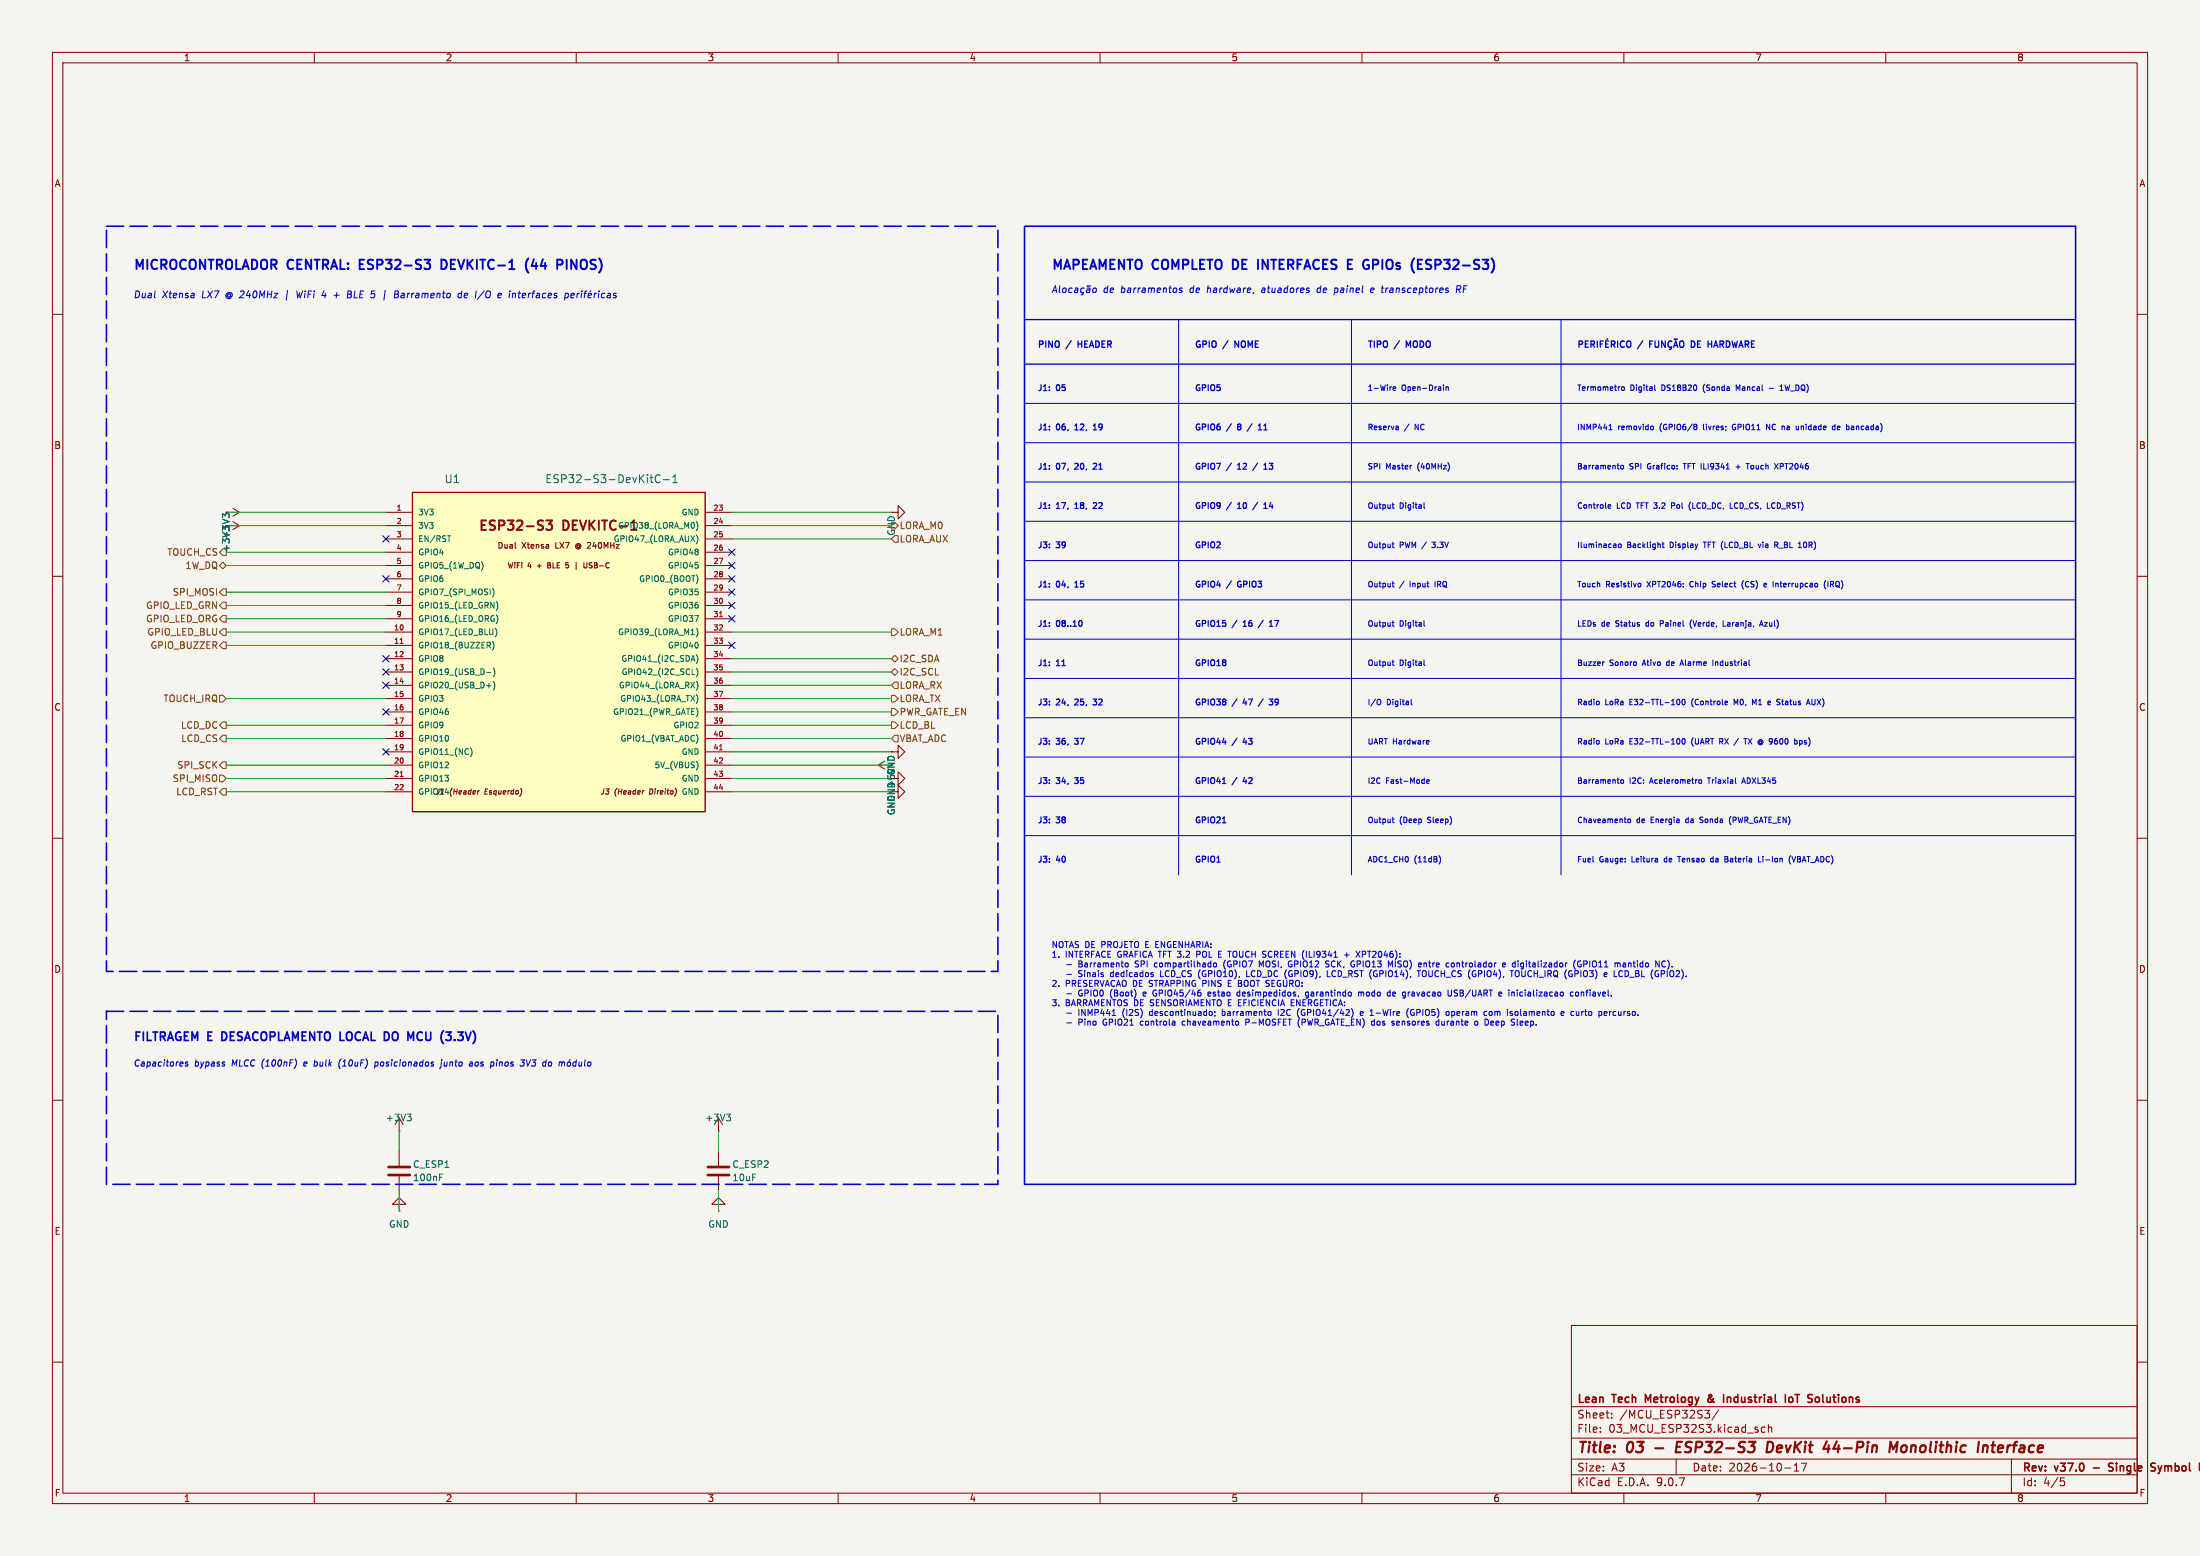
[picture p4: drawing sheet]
<svg xmlns="http://www.w3.org/2000/svg" width="420mm" height="297mm" viewBox="0 0 420 297" stroke-linecap="round" stroke-linejoin="round" font-family="sans-serif">
<path d="M0 0h420v297h-420z" fill="#f5f4ef" stroke="#f5f4ef" stroke-width=".19"/>
<g fill="none" stroke="#840000" stroke-width=".19">
<path d="M10 10h400v277h-400zM12 12h396v273h-396zM60 10v2M110 10v2M160 10v2M210 10v2M260 10v2M310 10v2M360 10v2M10 60h2M408 60h2M43.2 97.8h.1"/>
<path d="M43.2 97.8h2.5M44.4 97l1.3 .8M45.7 97.8l-1.3 .8M170.2 97.8h1.2v-1.3l1.3 1.3-1.3 1.3v-1.3M170.2 97.8h.1M10 110h2M408 110h2M10 160h2M167.6 146.1l1.3 .7M167.6 146.1h2.6M168.9 145.3l-1.3 .8M170.2 148.6h1.2v-1.3l1.3 1.3-1.3 1.3v-1.3"/>
<path d="M170.2 151.1h1.2v-1.2l1.3 1.2-1.3 1.3v-1.3M170.2 143.5h1.2v-1.3l1.3 1.3-1.3 1.3v-1.3M170.2 143.5h.1M408 160h2M10 210h2M76.2 215.9h.1M76.2 213.4v2.5M76.2 219.7v2.8M137.2 215.9h.1M137.2 213.4v2.5M137.2 219.7v2.8M408 210h2"/>
<path d="M76.2 229.9h1.3l-1.3-1.3-1.3 1.3h1.3v1.2M76.2 231.1h.1M76.2 224.5v2.8M137.2 229.9h1.2l-1.2-1.3-1.3 1.3h1.3v1.2M137.2 231.1h.1M137.2 224.5v2.8M300 253h108v32h-108zM10 260h2M300 278.5h108M300 274.5h108M300 268.5h108M305.5 273.2v.2"/>
<path d="M305.5 272.5v.1M307.7 270.5v.2M307.7 269.8v.1M320 278.5v3M325.4 269.2h1l-.5 .6M326.1 269.8l.3 .2v.4l-.3 .3M328.1 269.1l-1.3 1.9M336.9 272.5l-.4-.1-.3 .3 .2 .6h.5M337.6 272.5l.2-.1 .4 .1v.9M337.6 271.9v1.5M342.5 279.7l.4-.4v1.5M343.9 279.3h1l-.7 1.5"/>
<path d="M384 278.5v6.5M408 260h2M60 285v2M110 285v2M160 285v2M210 285v2M260 285v2M300 281.5h108M310 285v2M340.7 280.2h1.2M342.5 280.8h.9M360 285v2"/>
<path d="M393.4 282.1h.7M393.5 282.7h.4l.3 .2-.2 .6-.5 .1"/>
</g>
<path d="M314.6 267.3l-.5-1.1v1.5M326.7 266.3h-.4v.2l.5 .9M326.7 266.6l-.5 .4a.41 .41 0 0 0-.1 .5 .41 .41 0 0 0 .6 .1M329.8 266.7v1M330.3 266.8l-.3-.1-.2 .1M341.6 266.8l.4-.1 .3 .3v.4l-.3 .3-.4-.1-.1-.2zM347 266.7l.3 .3v.4l-.3 .3M403.4 279.4l-.6-.1-.3 .3 .2 .3 .6 .2M410.8 279.9l.5 .2 .2 .4-.3 .3-.6-.1M410.8 279.4h.7M402.5 280.7h.8" fill="none" stroke="#840000" stroke-width=".3"/>
<path d="M316 276.4h1.5M320 276.2h.7M321.1 275.2h-.9l-.3 2h1M337.5 275.2a.96 .96 0 0 1 1 .6 .96 .96 0 0 1-.3 1.1l-.5 .3h-.5zM350.6 275.1l-.6 1.4h1.2M360.7 277.2l.2-2 .5 1.4 .9-1.4-.3 2M363.1 276.1a.52 .52 0 0 1 .5-.2 .52 .52 0 0 1 .4 .4v.5a.55 .55 0 0 1-.6 .4 .55 .55 0 0 1-.5-.4zM380.2 275.9h.7M380.5 275.2l-.2 1.7 .1 .2 .4 .1M381.8 275.9l-.3 .3-.1 .7 .2 .3M382.4 276.3l-1 .2" fill="none" stroke="#840000" stroke-width=".4"/>
<path d="M43 98.5l-.5-.5v.8M43 98.3l.2-.3h.3l.3 .3M77.7 212.7h.8l-.4 .5M78.3 213.2l.2 .2v.3l-.2 .2M138.7 212.7h.8l-.5 .5M139.2 213.2l.3 .2v.3l-.3 .2M83.9 224.7h.5M83.9 224.1h.6" fill="none" stroke="#006464" stroke-width=".19"/>
<path d="M74.2 222.8h4M74.2 224.3h4M135.1 222.8h4.1M135.1 224.3h4.1" fill="none" stroke="#840000" stroke-width=".51"/>
<path d="M78.7 94h55.9v60.9h-55.9z" fill="#ffffc2"/>
<path d="M78.7 94h55.9v60.9h-55.9z" fill="none" stroke="#840000" stroke-width=".25"/>
<path d="M103.4 99.3l.3 .1M104.3 99.3h1.1l-.6 .7 .5 .2v.8l-.2 .1h-.6l-.2-.1M103.6 100.5v.5" fill="none" stroke="#840000" stroke-width=".36"/>
<g fill="none" stroke="#840000" stroke-width=".19">
<path d="M43.2 97.8h.1M44.4 99.6l1.3 .7M73.7 97.8h5M134.6 97.8h5.1M43.2 100.3h2.5M45.7 100.3l-1.3 .8M73.7 100.3h5M73.7 102.9h5M73.7 105.4h5M73.7 108h5M73.7 110.5h5M73.7 113h5"/>
<path d="M73.7 115.6h5M73.7 118.1h5M98.4 104.6h.1M104.6 107.9h.3M104.9 107.4h-.3v1h.3M108 108.3l.4 .1M108.5 107.4h-.5v.5l.4-.1M110 107.3v1.4M110 103.9a.51 .51 0 0 0 0 .7M111.5 107.4v.8l.2 .2 .3-.2v-.8M134.6 100.3h5.1M134.6 102.9h5.1"/>
<path d="M134.6 105.4h5.1M134.6 108h5.1M134.6 110.5h5.1M134.6 113h5.1M134.6 115.6h5.1M134.6 118.1h5.1M73.7 120.7h5M73.7 123.2h5M73.7 125.7h5M73.7 128.3h5M73.7 130.8h5M73.7 133.4h5"/>
<path d="M73.7 135.9h5M73.7 138.4h5M134.6 120.7h5.1M134.6 123.2h5.1M134.6 125.7h5.1M134.6 128.3h5.1M134.6 130.8h5.1M134.6 133.4h5.1M134.6 135.9h5.1M134.6 138.4h5.1M73.7 141h5M73.7 143.5h5"/>
<path d="M73.7 146.1h5M73.7 148.6h5M73.7 151.1h5M122.9 150.9h.1M129.1 150.7v.6M134.6 141h5.1M134.6 143.5h5.1M134.6 146.1h5.1M134.6 148.6h5.1M134.6 151.1h5.1M170.2 143.5h.1"/>
</g>
<g fill="none" stroke="#006464" stroke-width=".19">
<path d="M43 98.5l-.5-.5v.8M43 98.3l.2-.3h.3l.3 .3M124.1 91.1h.6M124.3 90.6v1.3l.4 .2M126 90.8a.6 .6 0 0 0-.7 0 .6 .6 0 0 0-.2 .7 .56 .56 0 0 0 .3 .6 .56 .56 0 0 0 .6-.1M126.7 91.6h1.1M128.4 92.1h.9M128.4 91.1l.5-.5v1.5M132.9 99.6a1.26 1.26 0 0 1 0 1.6M85.4 102.3h.6M92.2 107.7v.7M94 112.3a1.26 1.26 0 0 1 0 1.6"/>
<path d="M94.5 119.9a1.26 1.26 0 0 1 0 1.7M94.8 114.9a1.29 1.29 0 0 1 0 1.5M94.9 117.6l.1 .5-.1 .7M132.9 119.9a1.26 1.26 0 0 1 0 1.7M133 102.2a1.29 1.29 0 0 1 0 1.5M133.2 110.2v.7M92.9 128.4h.8M92.9 130.9h.8M94 122.4a1.26 1.26 0 0 1 0 1.7M94.2 127.5a1.26 1.26 0 0 1 0 1.7M94.2 130.1a1.26 1.26 0 0 1 0 1.6M132.1 128.8h.6"/>
<path d="M132.9 125a1.26 1.26 0 0 1 0 1.6M132.9 127.5a1.26 1.26 0 0 1 0 1.7M133 130.1a1.29 1.29 0 0 1 0 1.6M133.1 132.8l.1 .5-.1 .8M89.8 142.8a1.26 1.26 0 0 1 0 1.6M133.1 145.6l.1 .4-.1 .7"/>
</g>
<path d="M137.4 117.7h.5M76.4 122.8h.6M76.4 148.2h.6M137.4 143.1h.5" fill="none" stroke="#a90000" stroke-width=".19"/>
<g fill="none" stroke="#725600" stroke-width=".19">
<path d="M41.9 108l.6-.7 .7 .7-.7 .6zM41.9 118.1l.6-.6h.7v1.2h-.7zM41.9 105.4l.6-.6h.7v1.2h-.7zM42.5 112.4h.7v1.3h-.7l-.6-.7zM42.5 114.9h.7v1.3h-.7l-.6-.6zM170.8 102.2h.6v1.3h-.6l-.6-.6zM41.9 123.2l.6-.6h.7v1.2h-.7zM41.9 132.7h.6l.7 .7-.7 .6h-.6zM42.5 120h.7v1.3h-.7l-.6-.6zM42.5 137.8h.7v1.3h-.7l-.6-.7zM170.2 125.7l.6-.6 .6 .6-.6 .7zM170.2 128.3l.6-.7 .6 .7-.6 .6z"/>
<path d="M170.2 137.8h.6l.6 .6-.6 .7h-.6zM170.2 135.3h.6l.6 .6-.6 .6h-.6zM170.2 132.7h.6l.6 .7-.6 .6h-.6zM170.2 120h.6l.6 .7-.6 .6h-.6zM170.8 130.2h.6v1.2h-.6l-.6-.6zM41.9 148h.6l.7 .6-.7 .6h-.6zM41.9 151.1l.6-.6h.7v1.3h-.7zM41.9 146.1l.6-.7h.7v1.3h-.7zM41.9 141l.6-.7h.7v1.3h-.7zM170.8 140.3h.6v1.3h-.6l-.6-.6z"/>
</g>
<g fill="none" stroke="#0000c2" stroke-width=".19">
<path d="M56.7 55.5l.1 1.3 .4-.9M63.7 56.3h1M64.3 55.9l-.1 .9M66.4 56.2h.4M66.5 55.5h.4l.2 .3-.3 .4 .2 .1 .1 .3-.3 .2h-.5zM76 56.2l.1 .2-.1 .3M76 55.6l.1 .3-.2 .2M76.7 56.3l-.2 .2 .1 .3h.4M76.8 56h-.1M88.1 56h-.3l-.3 .2v.6h.5M88.2 55.5l-.2 1.3M89.2 56h-.5l-.1 .7 .2 .1h.3"/>
<path d="M89.3 56.3l-.7 .1M92.5 55.5l-1.4 1.7M108.4 56l.1 .2-.1 .5M109 56.4l.6-.1v-.3h-.5l-.1 .7 .1 .1h.4M110.2 56l-.1 .8M110.6 56l-.4 .2M111 56l-.1 .8M111.1 55.5v.2M111.5 56h.5M112 55.5l-.3 .2-.2 1.1M112.3 56.4l.6-.1v-.3h-.5l-.2 .7 .2 .1h.4M112.8 55.5l-.2 .2"/>
<path d="M113.5 56l-.1 .8M113.9 56l-.4 .2M114.3 56l-.1 .8M114.4 55.5l-.1 .2M115.5 56h-.4l-.3 .2 .1 .6h.5M116 56h.5v.8M116.6 56.3l-.6 .1-.1 .3 .2 .1h.4M117.6 56h-.3l-.2 .2 .5 .3v.3h-.5M200.9 55.8l.6-1.3 .2 1.3M201 55.5h.7M202.3 54.5l-.1 1.2 .2 .1M203 55.1l.2-.1 .3 .1v.5l-.1 .2h-.4l-.1-.1z"/>
<path d="M204.7 55h-.4l-.3 .2 .1 .6h.5M205.2 55h.5v.8M205.8 55.3l-.6 .1-.1 .3 .2 .1h.4M206.6 55.9l.2 .2-.4 .2M207 55h-.4l-.3 .2 .1 .6h.5M207.5 55h.5v.8M208.1 55.3l-.6 .1-.1 .3 .2 .1h.4M208.2 54.5l-.7 .2M208.7 55.1l.2-.1 .4 .1v.5l-.2 .2h-.3l-.2-.1zM214.2 55h.3l.3 .2-.2 .6h-.5M214.2 54.5l-.1 1.3M215.3 55h.5v.8"/>
<path d="M215.9 55.3l-.6 .1-.1 .3 .2 .1h.4M216.5 55l-.1 .8M216.9 55l-.4 .2M217.3 55l-.1 .8M217.7 55l-.4 .2M218.1 55h.5v.8M218.7 55.3l-.6 .1-.1 .3 .1 .1h.5M219.3 55.1l.4-.1 .1 .2M219.3 55l-.1 .8M219.8 55.2l.3-.2h.3l-.1 .8M219.8 55.2v.6M220.9 55.4l.7-.1-.1-.3h-.5l-.1 .7 .2 .1h.3"/>
<path d="M222.1 55.1l.2-.1h.3v.8M222.2 55l-.2 .8M223.1 55h.5M223.4 54.5l-.2 1.2 .3 .1M224.1 55.1l.2-.1 .3 .1v.5l-.1 .2h-.3l-.2-.1zM225.7 55h-.3l-.2 .2 .4 .3v.3h-.5M241.1 55.3l-.3 .4 .2 .1M252 55h-.4l-.1 .2v.5l.4 .1M254.9 55.8h.2M255.2 55h-.4M261.7 55.4l.6-.1v-.3h-.5l-.2 .7 .2 .1h.4M278.1 55.2h.6l.2-.2-.1-.3-.6-.2-.2 1.3"/>
<path d="M278.4 55.2l.4 .6M195.6 77h200.6M225 61v106M258 61v106M266 74.2l.5-.1-.1-.2-.3-.1-.1 .2v.5h.4M275.6 73.5v.1M276.1 73.9h.4v.6M276.1 73.8v.7M298 61v106M309.6 73.9l.2-.1 .3 .1-.1 .6-.4-.1zM315.9 73.5v.9l.2 .1M331.8 74.2l-.3-.7v1"/>
<path d="M337.8 74.1h.8M339.8 74.5h.6M339.8 73.8l.3-.3v1M195.6 92h200.6M195.6 84.5h200.6M195.6 99.5h200.6M265.8 96.3h.4M265.9 96v.9l.3 .1M266.9 81.4l.1 .6M267 82h-.1M267 81.6h-.1M271.9 96v.9l.1 .1"/>
<path d="M307 96.7l.5-.1v-.2l-.3-.1-.2 .2 .1 .5h.4M307.2 82h.6M307.3 81.2l.2-.2v1M308.7 88.8h.4M309 89.5h.1M309.5 88.9l.3-.1 .2 .2v.3l-.2 .2-.4-.2zM315.3 81.3l.4 .2-.1 .4-.3 .1M319.1 96.5h.4M319.5 96h-.4v1M320.2 89.4v.1M320.2 88.9v.1M321.3 88.5h.6"/>
<path d="M322.8 95.8a1.2 1.2 0 0 0 0 1.6M323.6 81l.4 .2-.2 .2M323.6 81.4h.2M323.8 81.4l.2 .4-.4 .2M330.3 97h.5M331.1 81a.57 .57 0 0 0-.4 .5 .57 .57 0 0 0 .4 .5M331.4 89.1h.8M331.8 88.7v.8M333.4 88.5h.6M333.7 88.5v1M337.3 82v-1l.6 1M338.4 96l-.2 .4 .2 .6"/>
<path d="M338.8 88.5l.7 1M339.5 88.5l-.7 1M343.9 81.3v.7M343.9 81.4h.1M349.9 82h.4M349.9 81.4h.4M350.3 81v1M351.1 81.3l-.3 .2v.5h.3M351.3 81.6l-.5 .1M353.6 81.3l.3 .1v.6M353.9 82h-.3M353.9 81.6h-.3"/>
<path d="M195.6 107h200.6M195.6 114.5h200.6M265.8 103.8h.4M265.8 111.3h.4M265.8 118.8h.4M265.9 103.5v.9l.3 .1M265.9 111v.9l.3 .1M265.9 118.5v.9l.3 .1M271.9 118.5v.9l.1 .1M273.4 103.5h.6M273.4 104.4v.1M274 111v1"/>
<path d="M309 103.9l.2-.1 .3 .1-.1 .6-.4-.1zM312.9 111.3l.4 .2-.1 .4-.3 .1M317 119h.4M317.3 103.8h.4M317.4 118.5h-.4v1M317.5 103.5v.9l.2 .1M323 118.3a1.2 1.2 0 0 0 0 1.6M325.2 103.5h.6M326.9 112h.4M327.3 111h-.2l-.2 .2 .1 .2 .3 .1M329 118.5v1h.5M332.9 110.8a1.2 1.2 0 0 0 0 1.6"/>
<path d="M335.7 103.8l.2 .7 .3-.7M335.9 119.5l.4-1 .3 1M336 119.2h.5M336.8 111.4l.3-.1 .2 .3-.5 .1M336.8 112h.4M336.9 118.8h.5l-.5 .7h.5M338.5 111v1M338.8 103.5h.4l.2 .2-.1 .3h-.5M339.1 104l.3 .5M339.2 111.3l.3 .2v.5M344.4 103.6l-.1 .3 .1 .5M348.6 110.8a1.2 1.2 0 0 0 0 1.6"/>
<path d="M349 111v1M349.5 111.5h.4M349.9 111h-.4v1M195.6 129.5h200.6M195.6 137h200.6M195.6 122h200.6M263.4 133.5l.2 .3v.6l-.2 .1M265.8 126.3h.4M265.9 126v.9l.3 .1M269.4 133.5v.9l.2 .1M271.9 126v.9l.1 .1M305.3 133.9v.5"/>
<path d="M306.3 126.3l-.2 .1M320.4 133.5a.56 .56 0 0 1 .3 .5 .56 .56 0 0 1-.3 .5M320.8 126.7h.5M321.1 126l-.4 1M321.3 133.5h.1a.56 .56 0 0 1 .3 .5 .56 .56 0 0 1-.3 .5 .7 .7 0 0 1-.1-1zM327 126v1M327.5 126.3v.7M327.6 126.4h-.1M331.4 134.2l-.3-.7v1M335.3 133.5l-.4 .7-.3-.7v1M337.7 133.8l.3 .1v.2l-.5 .1M338 134.5h-.3"/>
<path d="M339.3 133.5h.5M340.1 133.8h.4M345 134.2h.5M345.2 133.5l.4 1M345.9 133.5v.8l.4 .2M195.6 152h200.6M195.6 159.5h200.6M195.6 144.5h200.6M265.8 156.3h.4M265.9 156v.9l.3 .1M272.4 149.2l.5-.1-.1-.2-.3-.1-.1 .2v.5h.4M272.7 141.3l.1 .3-.5 .1"/>
<path d="M272.8 142h-.1M305.3 141.4v.5M308.7 148.8h.4M309 149.5h.1M309.5 148.9l.3-.1 .2 .2v.3l-.2 .2-.4-.2zM310.8 156.4l.2-.1 .3 .1-.1 .6-.4-.1zM320.4 141a.56 .56 0 0 1 .3 .5 .56 .56 0 0 1-.3 .5M321.3 141h.1a.56 .56 0 0 1 .3 .5 .56 .56 0 0 1-.3 .5 .7 .7 0 0 1-.1-1zM324.4 148.9l.3-.1 .2 .2-.1 .5-.4-.1M324.5 157h.4M325 156h-.3l-.2 .2 .1 .2 .3 .1M326 148.5h.6"/>
<path d="M328.3 141h.4M328.3 141.5h.4M328.6 141.5l.3 .5M330.5 155.8a1.2 1.2 0 0 0 0 1.6M331.9 140.9l-.9 1.4M332.6 149.2h.5M332.9 148.5l-.4 1M332.9 141h.6M333.2 141v1M343.6 141.3v1.1M343.6 141.4l.3-.1 .2 .2M344.1 141.8l-.2 .2h-.3"/>
<path d="M274.8 163.4a1.23 1.23 0 0 1 0 1.5M320.3 163.5h.6M327.1 163.9l-.3-.1-.2 .2 .1 .5h.4M329.3 163.5l.5 .1 .1 .2-.2 .2M329.3 164h.4M329.7 164l.2 .2v.2l-.6 .1M335.7 163.5v1h.5M336.6 163.5v.1M336.6 163.8v.7M341.9 163.3a1.2 1.2 0 0 0 0 1.6M342.1 163.5l.4 1 .3-1M205.9 186.4h.2"/>
<path d="M206 183.4v1.2h.4M206 192.7v1.1M206 184h.3M206 195.1h.4M206 185.3l-.1 .2 .1 .3M206 189.1l-.1 .4 .1 .5M206.4 194.5h-.4v1.2M210.8 194.6a.65 .65 0 0 0 .1 1.1M212.1 189.1a1.34 1.34 0 0 0 .2 1.5M212.4 185.7h-.2l-.2 .2v.4l.4 .1M214.5 192.8a1.34 1.34 0 0 0 .2 1.5M215.3 183.9v.6"/>
<path d="M216.7 184.5l.4 .1M216.8 183.5v.4l.3 .1M217.8 195l-.1 .6h.5M218.8 189.5l-.2-.1-.4 .1 .1 .6h.4M218.8 189.6l-.6 .1M220 193.1h-.3l-.3 .2 .1 .5h.5M220.5 184.5h.4M220.5 183.9h.4M220.6 189.6h.2v.4l-.2 .1M221.6 185.3v1.1h.5M226.2 195l-.3-.1-.2 .2 .1 .5h.4M228.5 181.6v1.1"/>
<path d="M228.5 182.2h.4M229.6 185.5v.6M229.6 187.1v1.2M229.6 187.7h.5M230.6 189.7l.6-.1-.1-.2h-.3l-.2 .1 .1 .6h.4M231.6 190.1h.1M231.6 189.4v.3M231.9 183.8l.3 .2v.5l-.3 .1M231.9 193.1v.1M232 193.8l-.1 .2M232.6 182.1h.4M232.6 182.7h.6"/>
<path d="M232.6 181.6h.6M233.3 193.1h.4l.2 .2-.1 .5h-.5M233.3 192.7v1.1M233.7 183.7v.8l.2 .5M234.4 183.7v.6M234.5 187.7h.4M234.5 187.1v1.2h.5M236.4 189.4h.3M236.7 190.1h-.3M236.7 189v1.1M237.6 189.4l-.4 .1v.6h.4M237.7 189.6l-.5 .1"/>
<path d="M237.8 194.5v1.2M238 185.3v1.1h.5M238.4 194.6v.5h-.6M238.9 185.5v.4l.2 .5M240.4 183.4l.4 .8 .4-.8v1.2M244 192.7v1.1M245.1 193.2l-.6 .6h.7M246.5 191.4h.4M246.5 192h.5M247.1 183.4v1.2M247.1 184h.5M248.1 196.1h.1"/>
<path d="M248.4 193.3l.2 .5h.5M248.5 192.8l-.1 .4M248.9 193.3h.2M249 194.5h-.4v1.2M249.1 195.1h-.5M249.8 189.4h-.4l-.2 .2 .1 .5h.5M249.8 189.4v.9l-.2 .2h-.3M250.3 189.4h.5M250.7 189.7h-.3l-.1 .2v.2h.4M253.4 186.4h.5M254.2 183.7v.6l.3 .3M254.6 185.3a.57 .57 0 0 0-.3 .6 .57 .57 0 0 0 .6 .5"/>
<path d="M256.7 182.3h.8M257.1 181.8v.9M258.9 181.6l.7 1.1M259.4 189.5l.3-.1 .1 .1M259.4 189.4v.7M259.6 184h-.5M259.6 181.6l-.7 1.1M259.7 193.4l.5-.1v-.2h-.4l-.1 .1v.6h.5M259.8 189.5l.2-.1h.3v.7M259.8 189.5v.6M260.6 182.1l-.5 .1M260.6 181.6h-.5v1.1"/>
<path d="M261.1 189.4l-.3 .2v.3l.3 .2M261.8 192.8l.1-.1v1.1M262.7 193.4h.9M263.1 194.9l.3 .1M263.4 195.6l-.3 .1M265.9 190.1h.5M265.9 189.4h.4l.1 .2-.5 .1M266.4 183.4v1.2M266.8 194.9l.3 .1 .1 .2-.6 .1M266.9 184.5l.1 .1M266.9 183.9h.1M267.1 195.6l-.3 .1"/>
<path d="M269.5 190l.2 .1h.2M269.5 189.4h.5M269.9 192.7a.52 .52 0 0 0-.6 .6 .52 .52 0 0 0 .7 .4v-.4h-.2M269.9 189.7h-.2l-.2 .2M271.5 185.7v.3a.38 .38 0 0 0 .4 .4 .38 .38 0 0 0 .4-.4v-.3M272.7 183.8h.5M272.9 183.4v1l.1 .2M274.7 194.5v1.2M275.2 194.9l.1 .7h.4M275.7 194.9v.8M276.4 189v.9M277.1 189v.9"/>
<path d="M277.3 193.1h.3l.1 .2-.1 .4-.3 .1M277.5 183.9l.1 .1-.1 .5M278.1 183.8v.8M278.2 193.1v.7M278.2 189h-.4l-.2 .2 .1 .3 .5 .2v.3l-.6 .1M278.5 183.8l-.4 .1M278.7 193.3l-.6 .1M278.7 189.5h.4M279.1 189h-.4v1.1h.5M283.5 194.5v1.2h.3M284.5 193.1l.4 .2-.1 .4-.3 .1M285.4 193.1v.7"/>
<path d="M285.7 193.1l-.3 .1M286 194.9l-.4 .2v.5l.4 .1M286.1 195.2l-.5 .1M287.8 192.7h-.1M287.8 192.7h.1M287.8 192.7v.1M288.1 189v.1M288.1 189.4v.7M288.6 189.4v.7M288.8 189.4l-.2 .1M289.3 183.9l-.4-.1-.2 .2 .1 .5h.5M289.3 183.4v1.2"/>
<path d="M289.6 193.1l.2 .2v.3l-.2 .2M289.6 189h.1M289.6 189v.1M289.8 183.4l-.1 .1M289.8 183.4l.1 .1M289.8 183.4v.1M289.9 185.3l.1 .7a.39 .39 0 0 1-.5 .4M290.3 192.7v1l.2 .1M290.5 185.3v.9l.2 .2M290.6 189.4h.1M290.6 194.9l.1 .3-.5 .1M290.7 190.1h-.1"/>
<path d="M290.7 195.6l-.1 .1M291.4 183.4v.1M291.4 183.8v.8M300.4 193.1h-.3l-.2 .2 .1 .5h.4M300.9 189.4h.2l.3 .2v.3l-.3 .2-.3-.2zM301.8 183.5a.52 .52 0 0 0-.7 .5 .52 .52 0 0 0 .8 .5v-.4h-.3M301.9 189.4v.7M301.9 189.5l.4-.1v.7M302.3 184h.6v-.5l-.6-.1v1.2M302.5 193.1h.4M302.7 192.7v1l.2 .1M302.7 189.4h.5"/>
<path d="M307.6 193.1h-.2M308.1 186.4h.6M308.5 193.1h-.4l-.2 .2 .1 .5h.5M309.1 185.5v.6M310.7 185.3h-.5v1.1M310.9 183.9h.4l.1 .7M310.9 183.8v.8M311.1 186.5h.9M318.3 185.3v1.1M318.3 183.3a1.32 1.32 0 0 1 0 1.7M319.2 184.5v.1M35.9 202.8l-.3-.1-.2 .2 .4 .3v.2h-.5"/>
<path d="M58.1 202.8l-.1 .5 .1 .2M58.6 203l-.6 .1M60 203.4l.3 .1M60.1 202.3l-.1 1.2M60.4 202.7l-.4 .1M65.2 202.1a1.41 1.41 0 0 0-.3 1.9M71.6 202.8l.4-.1 .2 .1M71.7 202.7l-.2 1.2M72.2 203.3l-.3 .2-.3-.1M84.3 202.7l-.1 1-.3 .2M84.3 202.3v.1M84.9 202.7l-.1 .6 .1 .2"/>
<path d="M89.7 202.8h.5l-.1 .7M90.1 203.4l-.4 .1M90.2 203h-.4M90.7 202.9v.5M94.9 202.4h.1M94.8 202.7l-.1 .8M95 202.4h-.1M99.4 202.3h.8l-.5 .5M100.5 202.3l.3 1.2 .5-1.2M105 202.7l.2 .1 .1 .1v.4l-.3 .2M108.3 202.9l.3-.2 .2 .1 .1 .1-.1 .5h-.5M108.9 202.2l-.2 .2"/>
<path d="M110 202.8l-.3-.1-.3 .2v.5h.5M110 202.3l-.1 1.2M110.6 202.7l-.1 .7h.5M111.1 202.7l-.1 .8M111.7 202.3l-.1 1 .1 .2M112.3 202.8l.2-.1 .3 .1v.5l-.2 .1h-.4z"/>
</g>
<path d="M195.6 69.5h200.6M195.6 61h200.6" fill="none" stroke="#0000c2" stroke-width=".25"/>
<g fill="none" stroke="#009600" stroke-width=".19">
<path d="M43.2 97.8h30.5M139.7 97.8h30.5M43.2 108h30.5M43.2 105.4h30.5M43.2 113h30.5M43.2 115.6h30.5M43.2 118.1h30.5M43.2 100.3h30.5M139.7 100.3h30.5M139.7 102.9h30.5M43.2 138.4h30.5M43.2 120.7h30.5"/>
<path d="M43.2 123.2h30.5M43.2 133.4h30.5M139.7 135.9h30.5M139.7 138.4h30.5M139.7 120.7h30.5M139.7 128.3h30.5M139.7 133.4h30.5M139.7 125.7h30.5M139.7 130.8h30.5M43.2 141h30.5M43.2 146.1h30.5M43.2 148.6h30.5"/>
<path d="M43.2 151.1h30.5M139.7 141h30.5M139.7 143.5h30.5M139.7 146.1h30.5M139.7 148.6h30.5M139.7 151.1h30.5M76.2 215.9v3.8M137.2 215.9v3.8M76.2 227.3v3.8M137.2 227.3v3.8"/>
</g>
<g fill="none" stroke="#000084" stroke-width=".19">
<path d="M73.1 102.3l1.2 1.2M73.1 109.9l1.2 1.2M74.3 102.3l-1.2 1.2M74.3 109.9l-1.2 1.2M139.1 109.9l1.2 1.2M139.1 115l1.2 1.2M139.1 104.8l1.2 1.2M139.1 117.5l1.2 1.2M139.1 112.4l1.2 1.2M139.1 107.3l1.2 1.3M140.3 109.9l-1.2 1.2M140.3 115l-1.2 1.2"/>
<path d="M140.3 104.8l-1.2 1.2M140.3 117.5l-1.2 1.2M140.3 112.4l-1.2 1.2M140.3 107.3l-1.2 1.3M73.1 135.3l1.2 1.2M73.1 130.2l1.2 1.2M73.1 127.7l1.2 1.2M73.1 125.1l1.2 1.2M74.3 135.3l-1.2 1.2M74.3 130.2l-1.2 1.2M74.3 127.7l-1.2 1.2M74.3 125.1l-1.2 1.2"/>
<path d="M139.1 122.6l1.2 1.2M140.3 122.6l-1.2 1.2M73.1 142.9l1.2 1.2M74.3 142.9l-1.2 1.2"/>
</g>
<g fill="none" stroke="#0000c2" stroke-width=".22">
<path d="M205.2 82.1h.6M205.2 97.1h.6M205.2 88.5h.1M205.3 81.2l-.1 .1M205.3 96.2l-.1 .1M205.8 88.9l-.7 .7h.7M208.7 82.1h.6M208.7 81.3l.3-.4v1.2M209.2 88.5h-.5M209.2 96h-.5M209.3 88.9l-.6 .7h.6M209.3 96.4l-.6 .7h.6"/>
<path d="M236.3 89.6h.6M236.3 97.1h.6M236.3 81v.3M236.3 81.5v.4M236.4 88.7l-.1 .1M236.4 96.2l-.1 .1M239 80.9l-.9 1.4M240.1 88.4l-1 1.4M240.1 95.9l-1 1.4M240.2 82.1h.6M240.2 81.3l.3-.4v1.2M241.3 89.6h.6"/>
<path d="M241.3 88.8l.3-.4v1.2M241.3 96.3l.3-.4v1.2M241.3 97.1h.6M205.2 112.1h.6M205.3 111.2l-.1 .1M236.4 111.1l-.1 .3 .1 .5M237.3 119.6h.7M237.4 118.7l-.1 .1M241.2 118.4l-1 1.4M242.3 119.6h.7M242.3 118.8l.4-.4v1.2M205.2 133.5h.1"/>
<path d="M205.8 133.9l-.7 .7h.7M208.7 134.4l.5 .1M208.7 133.4h.6l-.3 .5h.2M237.6 133.4l-.3 .8h.7M241.2 133.4l-1 1.4M242.3 133.4h.7l-.4 .5 .3 .1v.4l-.1 .2-.5-.2M205.1 140.9h.7M205.1 141.9l.2 .2M205.1 148.4h.7M205.1 149.4l.2 .2M233.4 149.6h.6M233.4 157.1h.6"/>
<path d="M237.6 140.9l-.3 .8h.7M237.6 148.4l-.3 .8h.7"/>
</g>
<path d="M42.8 197h-.4v1.6h.4M79.9 197.1l-.3 .6 .1 .5 .2 .3M86.8 198.4v.2" fill="none" stroke="#0000c2" stroke-width=".32"/>
<g fill="none" stroke="#0000c2" stroke-width=".24">
<path d="M205.8 65.7h.7M205.8 65.1v1.2M235.8 66.3v-1.2l.6 1.2M268.9 65.9l-.4-.8v1.2M301.4 65.7h.6l.1-.5-.7-.1v1.2M302.6 65.7h.4M303.2 65.1h-.6v1.2h.6M303.7 65.7h.6l.1-.5-.7-.1v1.2M304 65.7l.4 .6M304.9 65.1v1.2M305.5 65.7h.4M306.1 65.1h-.6v1.2"/>
<path d="M306.5 65.7h.4M306.9 64.6l-.1 .2M307.1 65.1h-.6v1.2h.6M307.6 65.7h.6v-.5l-.6-.1v1.2M307.9 65.7l.4 .6M308.8 65.1v1.2M310.1 65.2a.53 .53 0 0 0-.8 .5 .53 .53 0 0 0 .8 .5M310.6 65.3l.2-.2a.4 .4 0 0 1 .5 .4v.4a.4 .4 0 0 1-.4 .4 .4 .4 0 0 1-.4-.4zM314.9 65.7h.4M315.5 65.1h-.6v1.2M316 65.1v1l.2 .2 .3-.1 .1-.1v-1M317.9 65.1v1.2l-.7-1.2v1.2"/>
<path d="M318.9 66.3l.1 .2v.1l-.3 .1M319.2 65.2a.53 .53 0 0 0-.8 .5 .53 .53 0 0 0 .8 .5M319.5 66.3l.4-1.2 .4 1.2M319.6 65.9h.6M320.2 64.7l-.6 .1M320.7 65.3l.2-.2a.4 .4 0 0 1 .5 .4v.4a.4 .4 0 0 1-.4 .4 .4 .4 0 0 1-.4-.4zM323.4 65.3l-.5-.2v1.2l.5-.2M326.1 65.7h.7M326.8 65.1v1.2M327.2 66.3l.4-1.2 .4 1.2M327.3 65.9h.5M328.4 65.7h.5l.1-.5-.6-.1v1.2"/>
<path d="M328.6 65.7l.4 .6M329.6 65.1a.61 .61 0 0 1 .6 .6 .61 .61 0 0 1-.6 .6zM330.6 65.1l.3 1.2 .3-.9 .2 .9 .3-1.2M332 66.3l.4-1.2 .4 1.2M332.1 65.9h.5M333.2 65.7h.5l.1-.5-.6-.1v1.2M333.4 65.7l.4 .6M334.4 65.7h.4M334.9 65.1h-.5v1.2h.5"/>
</g>
<g fill="none" stroke="#0000c2" stroke-width=".36">
<path d="M81 49.6h1.1l-.6 .6M81.8 50.2l.3 .4v.4l-.3 .4M85.1 49.8l-.4-.2h-.4v1.8h.4l.4-.3M100.9 49.3a2.06 2.06 0 0 0 0 2.7M101.9 49.5l-.4 1.3h1.1M106.4 49.6h.7l.3 .3-.2 .5-.8 .1M108.2 49.6v1.8M235.8 49.6h-.4v1.8h.4M262.1 50.5h.7M262.8 49.6h-.7v1.8M270 49.3l-.1 .1M272.2 51.3l.3 .1"/>
<path d="M272.4 49.6l-.2 .3 .2 .4"/>
</g>
<path d="M20.3 43.2h170.2v142.2h-170.2zM20.3 193h170.2v33.1h-170.2z" fill="none" stroke="#0000c2" stroke-width=".3" stroke-dasharray="3.3 1.2"/>
<path d="M195.6 43.2h200.6v182.9h-200.6z" fill="none" stroke="#0000c2" stroke-width=".3"/>
<g font-size="2.8" fill="#840000">
<text x="301" y="277.9">Title:</text>
<text x="310.6" y="277.9">03</text>
<text x="321.6" y="277.9">ESP32-S3</text>
<text x="339.7" y="277.9">DevKit</text>
<text x="351.4" y="277.9">44-Pin</text>
<text x="364.7" y="277.9">Monolithic</text>
<text x="382.4" y="277.9">Interface</text>
</g>
<g font-size="2.5" fill="#0000c2">
<text x="25.4" y="52">MICROCONTROLADOR CENTRAL: ESP32-S3</text>
<text x="85.8" y="52">DEVKITC-1</text>
<text x="102.6" y="52">(44</text>
<text x="109.3" y="52">PINOS)</text>
<text x="200.7" y="52">MAPEAMENTO COMPLETO</text>
<text x="236.1" y="52">DE</text>
<text x="241.6" y="52">INTERFACES</text>
<text x="259.5" y="52">E</text>
<text x="263.2" y="52">GPIOs</text>
<text x="273.1" y="52">(ESP32-S3)</text>
</g>
<g font-size="2.5" fill="#840000">
<text x="91.1" y="101.8">ESP32-S3</text>
<text x="107.5" y="101.8">DEVKITC-1</text>
</g>
<g font-size="2.2" fill="#0000c2">
<text x="25.4" y="199.1">FILTRAGEM E</text>
<text x="43.1" y="199.1">DESACOPLAMENTO LOCAL DO</text>
<text x="80.5" y="199.1">MCU</text>
<text x="87.4" y="199.1">(3.3V)</text>
</g>
<g font-size="2.1" fill="#006464">
<text x="84.8" y="92.4">U1</text>
<text x="104" y="92.4">ESP32-S3-DevKitC-1</text>
</g>
<g font-size="2.1" fill="#840000">
<text x="301" y="268.2">Lean</text>
<text x="307.9" y="268.2">Tech</text>
<text x="314.8" y="268.2">Metrology</text>
<text x="327.3" y="268.2">&amp;</text>
<text x="330.9" y="268.2">Industrial</text>
<text x="343.3" y="268.2">IoT</text>
<text x="348.2" y="268.2">Solutions</text>
<text x="301" y="273.7">File:</text>
<text x="301" y="271">Sheet:</text>
<text x="307.1" y="273.7">03_MCU_ESP32S3.kicad_sch</text>
<text x="309.2" y="271">/MCU_ESP32S3/</text>
<text x="301" y="281.1">Size:</text>
<text x="307.6" y="281.1">A3</text>
<text x="323" y="281.1">Date:</text>
<text x="330" y="281.1">2026-10-17</text>
<text x="386" y="281.3">Rev:</text>
<text x="392.4" y="281.3">v37.0</text>
<text x="400.3" y="281.3">-</text>
<text x="403.9" y="281.3">Single</text>
<text x="412.5" y="281.3">Symbol</text>
<text x="301" y="283.9">KiCad</text>
<text x="308.7" y="283.9">E.D.A.</text>
<text x="316.3" y="283.9">9.0.7</text>
<text x="386" y="283.9">Id:</text>
<text x="390.1" y="283.9">4/5</text>
</g>
<g font-size="1.8" fill="#840000">
<text x="35" y="11.9">1</text>
<text x="85" y="11.9">2</text>
<text x="135" y="11.9">3</text>
<text x="185" y="11.9">4</text>
<text x="235" y="11.9">5</text>
<text x="285" y="11.9">6</text>
<text x="335" y="11.9">7</text>
<text x="385" y="11.9">8</text>
<text x="10.3" y="35.9">A</text>
<text x="408.3" y="35.9">A</text>
<text x="10.3" y="85.9">B</text>
<text x="408.2" y="85.9">B</text>
<text x="44" y="103" transform="rotate(-90 44 103)">+3V3</text>
<text x="10.3" y="135.9">C</text>
<text x="408.2" y="135.9">C</text>
<text x="10.3" y="185.9">D</text>
<text x="408.2" y="185.9">D</text>
<text x="10.3" y="235.9">E</text>
<text x="408.3" y="235.9">E</text>
<text x="10.3" y="285.9">F</text>
<text x="35" y="286.9">1</text>
<text x="85" y="286.9">2</text>
<text x="135" y="286.9">3</text>
<text x="185" y="286.9">4</text>
<text x="235" y="286.9">5</text>
<text x="285" y="286.9">6</text>
<text x="335" y="286.9">7</text>
<text x="385" y="286.9">8</text>
<text x="408.3" y="285.9">F</text>
</g>
<g font-size="1.8" fill="#0000c2">
<text x="25.4" y="57.1">Dual</text>
<text x="30.9" y="57.1">Xtensa</text>
<text x="38.6" y="57.1">LX7</text>
<text x="43.3" y="57.1">@ 240MHz</text>
<text x="55" y="57.1">|</text>
<text x="57.4" y="57.1">WiFi 4</text>
<text x="67.7" y="57.1">BLE 5</text>
<text x="74.8" y="57.1">|</text>
<text x="77.2" y="57.1">Barramento</text>
<text x="89.6" y="57.1">de</text>
<text x="93.1" y="57.1">I/O</text>
<text x="97.6" y="57.1">e interfaces</text>
<text x="210.6" y="56.1">de</text>
<text x="227.4" y="56.1">de</text>
<text x="230.9" y="56.1">hardware,</text>
<text x="241.5" y="56.1">atuadores</text>
<text x="252.2" y="56.1">de</text>
<text x="255.7" y="56.1">painel</text>
<text x="262.8" y="56.1">e transceptores</text>
<text x="279.6" y="56.1">RF</text>
</g>
<g font-size="1.8" fill="#725600">
<text x="171.6" y="101.2">LORA_M0</text>
<text x="31.8" y="106.3">TOUCH_CS</text>
<text x="171" y="102.4" transform="rotate(-90 171 102.4)">GND</text>
<text x="171.6" y="103.7">LORA_AUX</text>
<text x="32.9" y="113.9">SPI_MOSI</text>
<text x="35.3" y="108.8">1W_DQ</text>
<text x="27.8" y="116.4">GPIO_LED_GRN</text>
<text x="27.8" y="119">GPIO_LED_ORG</text>
<text x="28" y="121.5">GPIO_LED_BLU</text>
<text x="28.6" y="124.1">GPIO_BUZZER</text>
<text x="171.6" y="121.5">LORA_M1</text>
<text x="171.6" y="131.7">LORA_RX</text>
<text x="171.6" y="126.6">I2C_SDA</text>
<text x="171.6" y="129.1">I2C_SCL</text>
<text x="31.1" y="134.2">TOUCH_IRQ</text>
<text x="171.6" y="136.8">PWR_GATE_EN</text>
<text x="171.6" y="134.2">LORA_TX</text>
<text x="34.4" y="139.3">LCD_DC</text>
<text x="34.5" y="141.8">LCD_CS</text>
<text x="171.6" y="141.8">VBAT_ADC</text>
<text x="171.6" y="139.3">LCD_BL</text>
<text x="32.9" y="149.5">SPI_MISO</text>
<text x="33.7" y="146.9">SPI_SCK</text>
<text x="33.5" y="152">LCD_RST</text>
</g>
<g font-size="1.8" fill="#006464">
<text x="44" y="105.5" transform="rotate(-90 44 105.5)">+3V3</text>
<text x="171" y="155.7" transform="rotate(-90 171 155.7)">GND +5VGND</text>
<text x="171" y="153.2" transform="rotate(-90 171 153.2)">GND</text>
<text x="171" y="150.6" transform="rotate(-90 171 150.6)">+5VGND</text>
<text x="73.6" y="214.2">+3V3</text>
<text x="134.5" y="214.2">+3V3</text>
<text x="78.7" y="225.7">100nF</text>
<text x="78.7" y="223.1">C_ESP1</text>
<text x="139.7" y="223.1">C_ESP2</text>
<text x="139.7" y="225.7">10uF</text>
<text x="74.2" y="234.5">GND</text>
<text x="135.1" y="234.5">GND</text>
</g>
<g font-size="1.7" fill="#0000c2">
<text x="198" y="66.7">PINO</text>
<text x="203.7" y="66.7">/</text>
<text x="206.3" y="66.7">HEADER</text>
<text x="228" y="66.7">GPIO</text>
<text x="233.6" y="66.7">/</text>
<text x="236.3" y="66.7">NOME</text>
<text x="261" y="66.7">TIPO</text>
<text x="266.3" y="66.7">/</text>
<text x="269" y="66.7">MODO</text>
<text x="312.8" y="66.7">/</text>
<text x="323.9" y="66.7">DE</text>
<text x="25.4" y="203.8">Capacitores</text>
<text x="37.1" y="203.8">bypass</text>
<text x="44.3" y="203.8">MLCC (100nF)</text>
<text x="58.5" y="203.8">e</text>
<text x="60.7" y="203.8">bulk</text>
<text x="65.6" y="203.8">(10uF)</text>
<text x="72.7" y="203.8">posicionados</text>
<text x="85.5" y="203.8">junto</text>
<text x="91.2" y="203.8">aos</text>
<text x="95.5" y="203.8">pinos</text>
<text x="101.4" y="203.8">3V3</text>
<text x="105.8" y="203.8">do</text>
</g>
<g font-size="1.6" fill="#0000c2">
<text x="198" y="74.9">J1:</text>
<text x="201.8" y="74.9">05</text>
<text x="228" y="74.9">GPIO5</text>
<text x="198" y="82.4">J1:</text>
<text x="201.8" y="82.4">06,</text>
<text x="205.7" y="82.4">12,</text>
<text x="209.7" y="82.4">19</text>
<text x="228" y="82.4">GPIO6</text>
<text x="234.3" y="82.4">/</text>
<text x="236.8" y="82.4">8</text>
<text x="241.6" y="82.4">11</text>
<text x="198" y="89.9">J1:</text>
<text x="201.8" y="89.9">07,</text>
<text x="205.7" y="89.9">20,</text>
<text x="209.7" y="89.9">21</text>
<text x="228" y="89.9">GPIO7</text>
<text x="234.3" y="89.9">/</text>
<text x="236.8" y="89.9">12</text>
<text x="242.7" y="89.9">13</text>
<text x="198" y="97.4">J1:</text>
<text x="201.8" y="97.4">17,</text>
<text x="205.7" y="97.4">18,</text>
<text x="209.7" y="97.4">22</text>
<text x="228" y="97.4">GPIO9</text>
<text x="234.3" y="97.4">/</text>
<text x="236.8" y="97.4">10</text>
<text x="242.7" y="97.4">14</text>
<text x="198" y="104.9">J3:</text>
<text x="201.8" y="104.9">39</text>
<text x="228" y="104.9">GPIO2</text>
<text x="198" y="112.4">J1:</text>
<text x="201.8" y="112.4">04,</text>
<text x="205.7" y="112.4">15</text>
<text x="228" y="112.4">GPIO4</text>
<text x="234.3" y="112.4">/</text>
<text x="236.8" y="112.4">GPIO3</text>
<text x="198" y="119.9">J1:</text>
<text x="201.8" y="119.9">08..10</text>
<text x="228" y="119.9">GPIO15</text>
<text x="235.4" y="119.9">/</text>
<text x="237.9" y="119.9">16</text>
<text x="243.8" y="119.9">17</text>
<text x="198" y="127.4">J1:</text>
<text x="201.8" y="127.4">11</text>
<text x="228" y="127.4">GPIO18</text>
<text x="198" y="134.9">J3:</text>
<text x="201.8" y="134.9">24,</text>
<text x="205.7" y="134.9">25,</text>
<text x="209.7" y="134.9">32</text>
<text x="228" y="134.9">GPIO38</text>
<text x="235.4" y="134.9">/</text>
<text x="237.9" y="134.9">47</text>
<text x="243.8" y="134.9">39</text>
<text x="198" y="142.4">J3:</text>
<text x="201.8" y="142.4">36,</text>
<text x="205.7" y="142.4">37</text>
<text x="228" y="142.4">GPIO44</text>
<text x="235.4" y="142.4">/</text>
<text x="237.9" y="142.4">43</text>
<text x="198" y="149.9">J3:</text>
<text x="201.8" y="149.9">34,</text>
<text x="205.7" y="149.9">35</text>
<text x="228" y="149.9">GPIO41</text>
<text x="235.4" y="149.9">/</text>
<text x="237.9" y="149.9">42</text>
<text x="198" y="157.4">J3:</text>
<text x="201.8" y="157.4">38</text>
<text x="228" y="157.4">GPIO21</text>
<text x="198" y="164.9">J3:</text>
<text x="201.8" y="164.9">40</text>
<text x="228" y="164.9">GPIO1</text>
<text x="200.7" y="181.1">NOTAS DE PROJETO E ENGENHARIA:</text>
<text x="200.7" y="183">1.</text>
<text x="203.4" y="183">INTERFACE GRAFICA TFT 3.2</text>
<text x="204" y="184.9">-</text>
<text x="206.5" y="184.9">Barramento</text>
<text x="217.5" y="184.9">SPI</text>
<text x="221.4" y="184.9">compartilhado</text>
<text x="229.2" y="183">POL</text>
<text x="233.6" y="183">E TOUCH SCREEN (ILI9341</text>
<text x="234.8" y="184.9">(GPIO7</text>
<text x="241.9" y="184.9">MOSI,</text>
<text x="247.7" y="184.9">GPIO12</text>
<text x="255" y="184.9">SCK,</text>
<text x="258.6" y="183">+</text>
<text x="260.1" y="184.9">GPIO13</text>
<text x="261.1" y="183">XPT2046):</text>
<text x="267.4" y="184.9">MISO)</text>
<text x="273.4" y="184.9">entre</text>
<text x="278.9" y="184.9">controlador</text>
<text x="289.9" y="184.9">e</text>
<text x="292" y="184.9">digitalizador</text>
<text x="303.9" y="184.9">(GPIO11</text>
<text x="312" y="184.9">mantido</text>
<text x="320" y="184.9">NC).</text>
<text x="200.7" y="188.6">2.</text>
<text x="203.4" y="188.6">PRESERVACAO DE STRAPPING</text>
<text x="204" y="186.7">-</text>
<text x="204" y="190.4">-</text>
<text x="206.5" y="186.7">Sinais</text>
<text x="206.5" y="190.4">GPIO0</text>
<text x="212.7" y="190.4">(Boot)</text>
<text x="212.8" y="186.7">dedicados</text>
<text x="219.3" y="190.4">e</text>
<text x="221.4" y="190.4">GPIO45/46</text>
<text x="222.6" y="186.7">LCD_CS</text>
<text x="230" y="186.7">(GPIO10),</text>
<text x="230.2" y="188.6">PINS</text>
<text x="232.1" y="190.4">estao</text>
<text x="235.3" y="188.6">E BOOT SEGURO:</text>
<text x="237.9" y="190.4">desimpedidos,</text>
<text x="239.4" y="186.7">LCD_DC (GPIO9),</text>
<text x="251.2" y="190.4">garantindo</text>
<text x="255.3" y="186.7">LCD_RST (GPIO14),</text>
<text x="261.5" y="190.4">modo</text>
<text x="267.2" y="190.4">de</text>
<text x="270.4" y="190.4">gravacao</text>
<text x="273" y="186.7">TOUCH_CS (GPIO4),</text>
<text x="279.2" y="190.4">USB/UART</text>
<text x="289.2" y="190.4">e</text>
<text x="291.2" y="186.7">TOUCH_IRQ (GPIO3)</text>
<text x="291.3" y="190.4">inicializacao</text>
<text x="303.3" y="190.4">confiavel.</text>
<text x="309.5" y="186.7">e</text>
<text x="311.6" y="186.7">LCD_BL</text>
<text x="318.9" y="186.7">(GPIO2).</text>
<text x="200.7" y="192.3">3.</text>
<text x="203.4" y="192.3">BARRAMENTOS DE SENSORIAMENTO E EFICIENCIA</text>
<text x="204" y="194.1">-</text>
<text x="204" y="196">-</text>
<text x="206.5" y="194.1">INMP441</text>
<text x="206.5" y="196">Pino</text>
<text x="211.4" y="196">GPIO21</text>
<text x="215.1" y="194.1">(I2S)</text>
<text x="218.7" y="196">controla</text>
<text x="220.5" y="194.1">descontinuado;</text>
<text x="226.9" y="196">chaveamento</text>
<text x="234.6" y="194.1">barramento</text>
<text x="239.3" y="196">P-MOSFET</text>
<text x="245.5" y="194.1">I2C</text>
<text x="247.5" y="192.3">ENERGETICA:</text>
<text x="249.4" y="194.1">(GPIO41/42)</text>
<text x="249.5" y="196">(PWR_GATE_EN)</text>
<text x="261.6" y="194.1">e</text>
<text x="263.7" y="194.1">1-Wire</text>
<text x="263.8" y="196">dos</text>
<text x="267.9" y="196">sensores</text>
<text x="270.9" y="194.1">(GPIO5)</text>
<text x="276.5" y="196">durante</text>
<text x="278.7" y="194.1">operam</text>
<text x="284.2" y="196">o</text>
<text x="286.1" y="194.1">com</text>
<text x="286.3" y="196">Deep</text>
<text x="290.8" y="194.1">isolamento</text>
<text x="291.6" y="196">Sleep.</text>
<text x="301.3" y="194.1">e</text>
<text x="303.4" y="194.1">curto</text>
<text x="309" y="194.1">percurso.</text>
</g>
<g font-size="1.5" fill="#0000c2">
<text x="261" y="74.8">1-Wire</text>
<text x="267.6" y="74.8">Open-Drain</text>
<text x="301" y="74.8">Termometro</text>
<text x="311.2" y="74.8">Digital</text>
<text x="317.4" y="74.8">DS18B20</text>
<text x="325.5" y="74.8">(Sonda</text>
<text x="332.1" y="74.8">Mancal</text>
<text x="341" y="74.8">1W_DQ)</text>
<text x="261" y="82.3">Reserva</text>
<text x="268.1" y="82.3">/</text>
<text x="270.3" y="82.3">NC</text>
<text x="301" y="82.3">INMP441</text>
<text x="308.9" y="82.3">removido</text>
<text x="317" y="82.3">(GPIO6/8</text>
<text x="325.6" y="82.3">livres;</text>
<text x="331.4" y="82.3">GPIO11</text>
<text x="338.1" y="82.3">NC</text>
<text x="341.3" y="82.3">na</text>
<text x="344.3" y="82.3">unidade</text>
<text x="351.5" y="82.3">de</text>
<text x="354.4" y="82.3">bancada)</text>
<text x="261" y="89.8">SPI</text>
<text x="264.6" y="89.8">Master</text>
<text x="270.8" y="89.8">(40MHz)</text>
<text x="301" y="89.8">Barramento</text>
<text x="311.1" y="89.8">SPI</text>
<text x="314.7" y="89.8">Grafico:</text>
<text x="321.8" y="89.8">TFT ILI9341</text>
<text x="334.6" y="89.8">Touch</text>
<text x="340.2" y="89.8">XPT2046</text>
<text x="261" y="97.3">Output</text>
<text x="267.2" y="97.3">Digital</text>
<text x="301" y="97.3">Controle</text>
<text x="308.6" y="97.3">LCD</text>
<text x="312.6" y="97.3">TFT 3.2</text>
<text x="319.7" y="97.3">Pol</text>
<text x="323.3" y="97.3">(LCD_DC,</text>
<text x="331.4" y="97.3">LCD_CS,</text>
<text x="338.8" y="97.3">LCD_RST)</text>
<text x="261" y="104.8">Output</text>
<text x="267.2" y="104.8">PWM /</text>
<text x="273.8" y="104.8">3.3V</text>
<text x="301" y="104.8">Iluminacao</text>
<text x="310.6" y="104.8">Backlight</text>
<text x="319" y="104.8">Display</text>
<text x="325.7" y="104.8">TFT (LCD_BL</text>
<text x="336.6" y="104.8">via</text>
<text x="339.9" y="104.8">R_BL</text>
<text x="344.7" y="104.8">10R)</text>
<text x="261" y="112.3">Output</text>
<text x="267.2" y="112.3">/</text>
<text x="269.3" y="112.3">Input</text>
<text x="274.3" y="112.3">IRQ</text>
<text x="301" y="112.3">Touch</text>
<text x="306.6" y="112.3">Resistivo</text>
<text x="314.6" y="112.3">XPT2046:</text>
<text x="323" y="112.3">Chip</text>
<text x="327.5" y="112.3">Select</text>
<text x="333.4" y="112.3">(CS)</text>
<text x="337.9" y="112.3">e</text>
<text x="339.9" y="112.3">Interrupcao</text>
<text x="349.9" y="112.3">(IRQ)</text>
<text x="261" y="119.8">Output</text>
<text x="267.2" y="119.8">Digital</text>
<text x="301" y="119.8">LEDs</text>
<text x="305.7" y="119.8">de</text>
<text x="308.6" y="119.8">Status</text>
<text x="314.6" y="119.8">do</text>
<text x="317.6" y="119.8">Painel</text>
<text x="323.5" y="119.8">(Verde,</text>
<text x="330.1" y="119.8">Laranja,</text>
<text x="337.4" y="119.8">Azul)</text>
<text x="261" y="127.3">Output</text>
<text x="267.2" y="127.3">Digital</text>
<text x="301" y="127.3">Buzzer</text>
<text x="307.3" y="127.3">Sonoro</text>
<text x="313.8" y="127.3">Ativo</text>
<text x="318.6" y="127.3">de</text>
<text x="321.5" y="127.3">Alarme</text>
<text x="327.9" y="127.3">Industrial</text>
<text x="261" y="134.8">I/O</text>
<text x="264.7" y="134.8">Digital</text>
<text x="301" y="134.8">Radio</text>
<text x="306.4" y="134.8">LoRa</text>
<text x="311.3" y="134.8">E32-TTL-100</text>
<text x="323.3" y="134.8">(Controle</text>
<text x="331.7" y="134.8">M0,</text>
<text x="335.4" y="134.8">M1</text>
<text x="338.7" y="134.8">e</text>
<text x="340.6" y="134.8">Status</text>
<text x="346.6" y="134.8">AUX)</text>
<text x="261" y="142.3">UART Hardware</text>
<text x="301" y="142.3">Radio</text>
<text x="306.4" y="142.3">LoRa</text>
<text x="311.3" y="142.3">E32-TTL-100</text>
<text x="323.3" y="142.3">(UART</text>
<text x="328.9" y="142.3">RX</text>
<text x="334.2" y="142.3">TX @ 9600</text>
<text x="344.5" y="142.3">bps)</text>
<text x="261" y="149.8">I2C</text>
<text x="264.6" y="149.8">Fast-Mode</text>
<text x="301" y="149.8">Barramento</text>
<text x="311.1" y="149.8">I2C:</text>
<text x="315.2" y="149.8">Acelerometro</text>
<text x="326.5" y="149.8">Triaxial</text>
<text x="333.3" y="149.8">ADXL345</text>
<text x="261" y="157.3">Output</text>
<text x="267.2" y="157.3">(Deep</text>
<text x="272.7" y="157.3">Sleep)</text>
<text x="301" y="157.3">Chaveamento</text>
<text x="312.4" y="157.3">de</text>
<text x="315.3" y="157.3">Energia</text>
<text x="322.2" y="157.3">da</text>
<text x="325.2" y="157.3">Sonda</text>
<text x="331" y="157.3">(PWR_GATE_EN)</text>
<text x="261" y="164.8">ADC1_CH0</text>
<text x="270" y="164.8">(11dB)</text>
<text x="301" y="164.8">Fuel</text>
<text x="305.3" y="164.8">Gauge:</text>
<text x="311.7" y="164.8">Leitura</text>
<text x="318.1" y="164.8">de</text>
<text x="321" y="164.8">Tensao</text>
<text x="327.5" y="164.8">da</text>
<text x="330.4" y="164.8">Bateria</text>
<text x="337.1" y="164.8">Li-Ion</text>
<text x="343.2" y="164.8">(VBAT_ADC)</text>
</g>
<g font-size="1.5" fill="#006464">
<text x="79.8" y="98.6">3V3</text>
<text x="79.8" y="101.1">3V3</text>
<text x="117.9" y="101.1">GPIO38_(LORA_M0)</text>
<text x="130" y="98.6">GND</text>
<text x="79.8" y="103.6">EN/RST</text>
<text x="79.8" y="106.2">GPIO4</text>
<text x="110.3" y="104.9">@ 240MHz</text>
<text x="117" y="103.6">GPIO47_(LORA_AUX)</text>
<text x="127.4" y="106.2">GPIO48</text>
<text x="79.8" y="108.7">GPIO5_(1W_DQ)</text>
<text x="79.8" y="111.3">GPIO6</text>
<text x="79.8" y="113.8">GPIO7_(SPI_MOSI)</text>
<text x="121.9" y="111.3">GPIO0_(BOOT)</text>
<text x="127.4" y="108.7">GPIO45</text>
<text x="127.4" y="113.8">GPIO35</text>
<text x="79.8" y="116.3">GPIO15_(LED_GRN)</text>
<text x="79.8" y="118.9">GPIO16_(LED_ORG)</text>
<text x="127.4" y="116.3">GPIO36</text>
<text x="127.4" y="118.9">GPIO37</text>
<text x="79.8" y="121.4">GPIO17_(LED_BLU)</text>
<text x="79.8" y="124">GPIO18_(BUZZER)</text>
<text x="117.9" y="121.4">GPIO39_(LORA_M1)</text>
<text x="127.4" y="124">GPIO40</text>
<text x="79.8" y="126.5">GPIO8</text>
<text x="79.8" y="129">GPIO19_(USB_D-)</text>
<text x="79.8" y="131.6">GPIO20_(USB_D+)</text>
<text x="118" y="131.6">GPIO44_(LORA_RX)</text>
<text x="118.5" y="126.5">GPIO41_(I2C_SDA)</text>
<text x="118.5" y="129">GPIO42_(I2C_SCL)</text>
<text x="79.8" y="134.1">GPIO3</text>
<text x="79.8" y="136.7">GPIO46</text>
<text x="116.9" y="136.7">GPIO21_(PWR_GATE)</text>
<text x="118.3" y="134.1">GPIO43_(LORA_TX)</text>
<text x="79.8" y="139.2">GPIO9</text>
<text x="79.8" y="141.7">GPIO10</text>
<text x="118.3" y="141.7">GPIO1_(VBAT_ADC)</text>
<text x="128.4" y="139.2">GPIO2</text>
<text x="79.8" y="144.3">GPIO11_(NC)</text>
<text x="79.8" y="146.8">GPIO12</text>
<text x="79.8" y="149.4">GPIO13</text>
<text x="124.8" y="146.8">5V_(VBUS)</text>
<text x="130" y="144.3">GND</text>
<text x="130" y="149.4">GND</text>
<text x="79.8" y="151.9">GPIO14 (Header</text>
<text x="130" y="151.9">GND</text>
</g>
<g font-size="1.5" fill="#840000">
<text x="94.9" y="104.9">Dual</text>
<text x="99.6" y="104.9">Xtensa</text>
<text x="106.2" y="104.9">LX7</text>
</g>
<g font-size="1.4" fill="#a90000">
<text x="75.6" y="97.5">1</text>
<text x="75.6" y="100.1">2</text>
<text x="136.1" y="97.5">23</text>
<text x="136.1" y="100.1">24</text>
<text x="75.6" y="102.6">3</text>
<text x="75.6" y="105.2">4</text>
<text x="75.6" y="107.7">5</text>
<text x="136.1" y="102.6">25</text>
<text x="136.1" y="105.2">26</text>
<text x="136.1" y="107.7">27</text>
<text x="75.6" y="110.2">6</text>
<text x="75.6" y="112.8">7</text>
<text x="136.1" y="110.2">28</text>
<text x="136.1" y="112.8">29</text>
<text x="75.6" y="115.3">8</text>
<text x="75.6" y="117.9">9</text>
<text x="136.1" y="115.3">30</text>
<text x="136.1" y="117.9">31</text>
<text x="75.1" y="120.4">10</text>
<text x="75.1" y="122.9">11</text>
<text x="75.1" y="125.5">12</text>
<text x="136.1" y="120.4">32</text>
<text x="136.1" y="122.9">33</text>
<text x="136.1" y="125.5">34</text>
<text x="75.1" y="128">13</text>
<text x="75.1" y="130.6">14</text>
<text x="136.1" y="128">35</text>
<text x="136.1" y="130.6">36</text>
<text x="75.1" y="133.1">15</text>
<text x="75.1" y="135.6">16</text>
<text x="136.1" y="133.1">37</text>
<text x="136.1" y="135.6">38</text>
<text x="75.1" y="138.2">17</text>
<text x="75.1" y="140.7">18</text>
<text x="75.1" y="143.3">19</text>
<text x="136.1" y="138.2">39</text>
<text x="136.1" y="140.7">40</text>
<text x="136.1" y="143.3">41</text>
<text x="75.1" y="145.8">20</text>
<text x="75.1" y="148.3">21</text>
<text x="136.1" y="145.8">42</text>
<text x="136.1" y="148.3">43</text>
<text x="75.1" y="150.9">22</text>
<text x="136.1" y="150.9">44</text>
</g>
<g font-size="1.4" fill="#840000">
<text x="96.8" y="108.7">WiFi</text>
<text x="100.7" y="108.7">4</text>
<text x="102.7" y="108.7">+</text>
<text x="105" y="108.7">BLE</text>
<text x="108.7" y="108.7">5</text>
<text x="112.6" y="108.7">USB-C</text>
<text x="92.7" y="151.9">Esquerdo)</text>
<text x="114.5" y="151.9">J3</text>
<text x="117.3" y="151.9">(Header</text>
<text x="124.1" y="151.9">Direito)</text>
</g>
<text font-size="1.4" fill="#006464" x="83.1" y="151.9">J1</text>
</svg>
